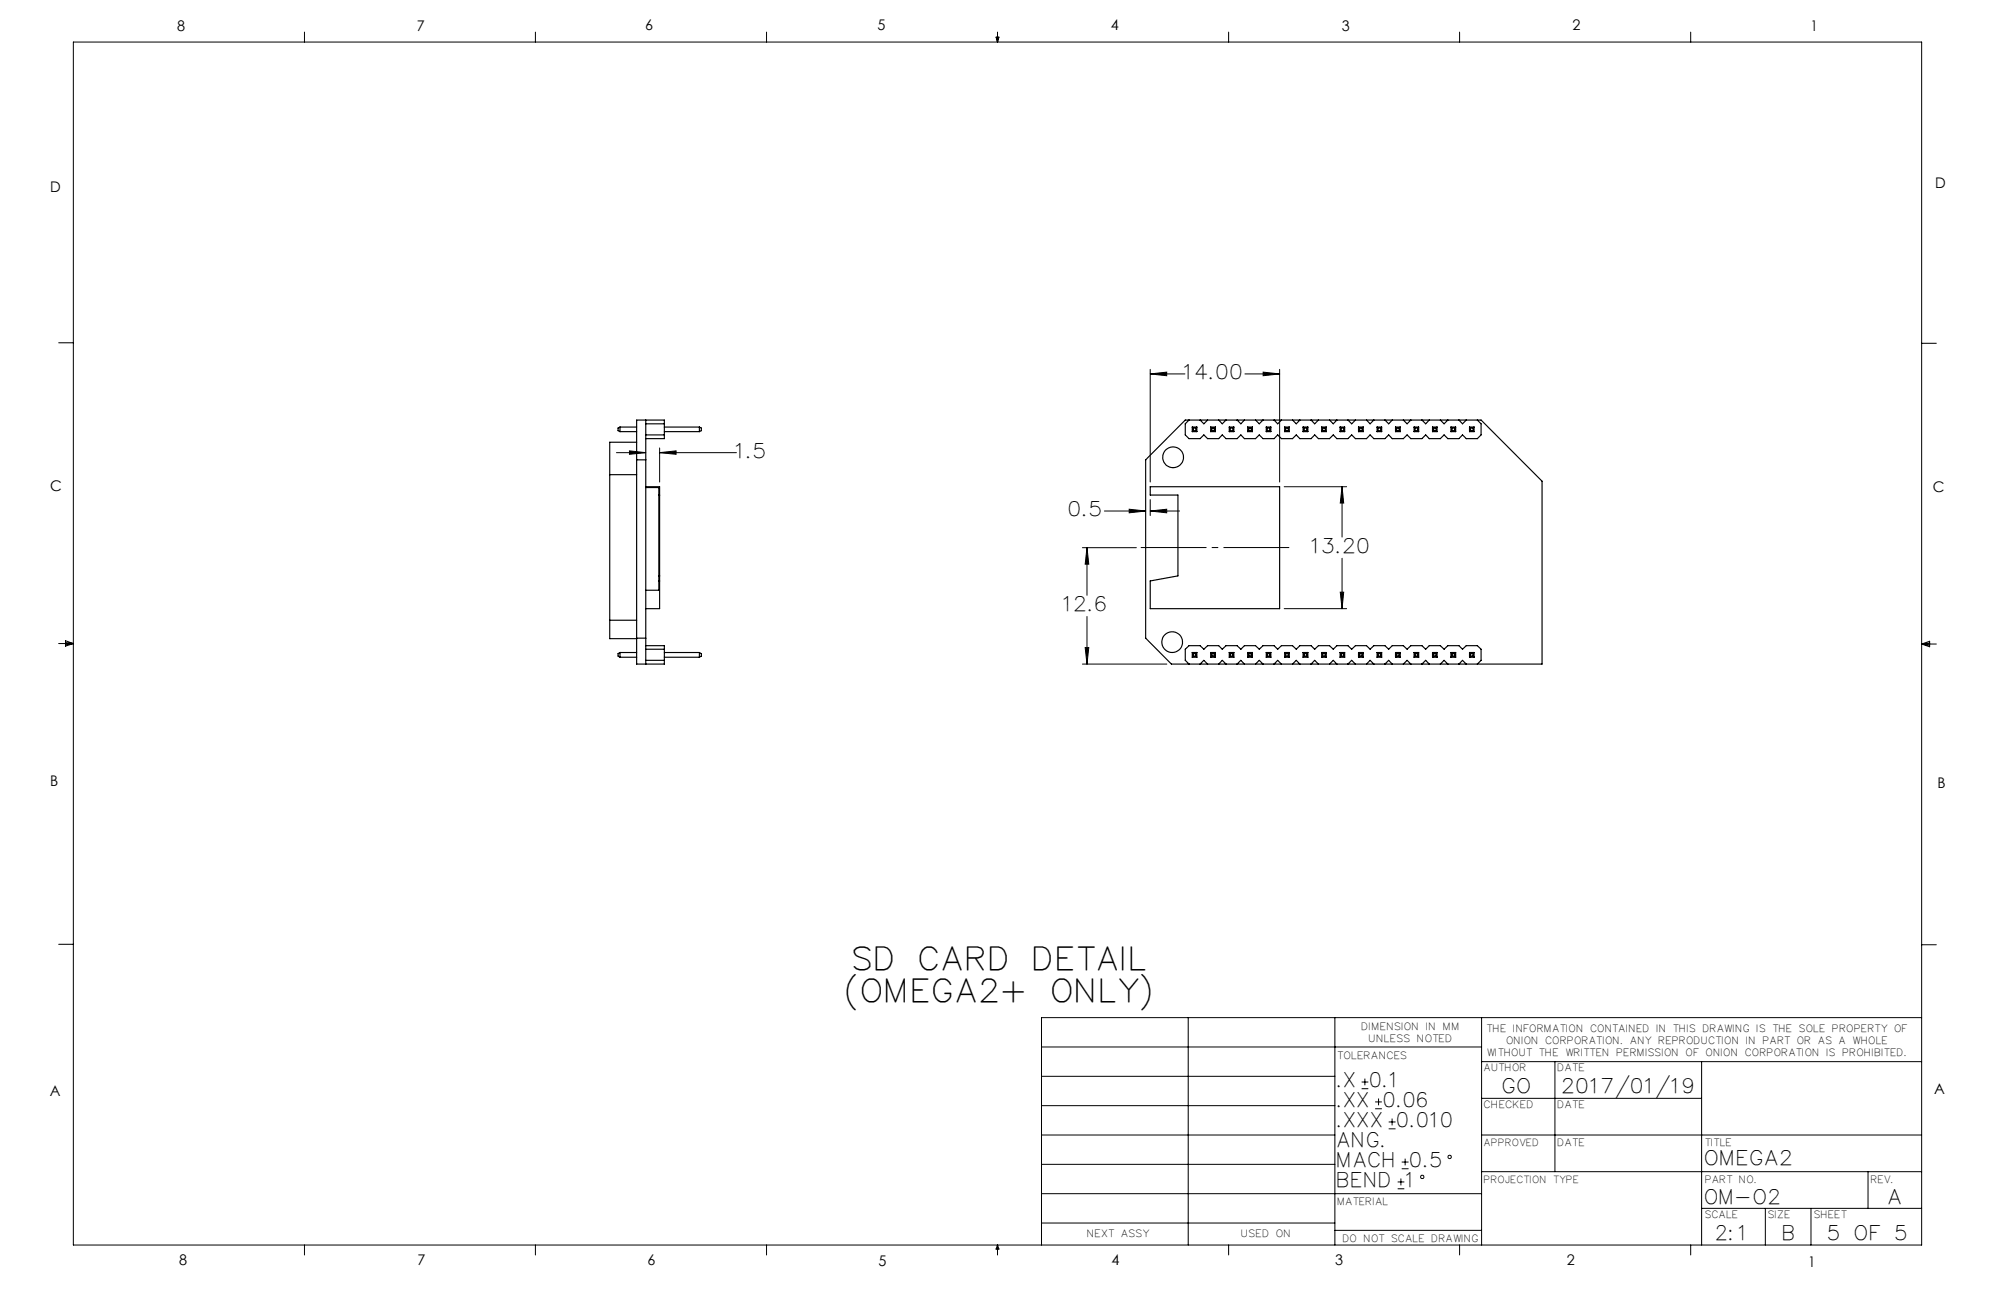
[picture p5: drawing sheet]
<svg xmlns="http://www.w3.org/2000/svg" width="432mm" height="279mm" viewBox="0 0 432 279" stroke-linecap="round" stroke-linejoin="round" font-family="sans-serif">
<g fill="none" stroke="#000" stroke-width=".22">
<path d="M15.9 9.1h400v260.4h-400zM65.9 6.9v2.2M115.9 6.9v2.2M165.9 6.9v2.2M215.6 8h.6l-.3 1.1zM215.7 8l.2 1.1M215.9 6.9v2.2M216 8l-.1 1.1M265.9 6.9v2.2M315.9 6.9v2.2M365.9 6.9v2.2M12.7 74.2h3.2"/>
<path d="M249 79.9v24.4M277 79.9v24.4M415.9 74.3h3.2M133.4 98h6.4M136.2 97.6l3.6 .4-3.6 .3zM142.8 98l3.5-.4v.7zM142.8 96.9v7.4M142.8 98h16.6M249 80.9h7.5M249 80.9l3.5-.4v.8zM269.5 80.9h7.5M273.4 80.5l3.6 .4-3.6 .4z"/>
<path d="M234.3 118.5h11.7M235.3 118.5v10.3M235.3 118.5l.4 3.6h-.8zM239 110.6h9M244.4 110.2l3.6 .4-3.6 .4zM249 108.1v3.5M249 110.6h6.3M249 110.6l3.5-.4v.8zM278 105.3h13.5M290.5 105.3v10.9M290.5 105.3l.3 3.6h-.7zM12.7 139.3h3.2"/>
<path d="M14.2 139.1l1.7 .2M14.2 138.7l1.7 .6-1.7 .5zM15.9 139.3l-1.7 .3M235.3 133.4v10.3M278 131.7h13.5M290.1 128.2h.7l-.3 3.5zM290.5 120.8v10.9M415.9 139.4h3.2M415.9 139.4l1.8-.6v1.2zM415.9 139.4l1.8 .3M417.7 139.2l-1.8 .2M234.3 143.7h18.3"/>
<path d="M234.9 140.2h.8l-.4 3.5zM12.7 204.4h3.2M415.9 204.5h3.2M225.4 226.6h95.3M225.4 239.3h63.5M225.4 232.9h63.5M257.2 220.2v49.3M288.9 220.2v49.3M294.7 235.6h1.5M294.7 234.2h1.5M295.4 233.4v1.5M297.6 240h1.5"/>
<path d="M297.6 238.5h1.5M298.4 237.7v1.5M320.7 220.2v49.3M320.7 237.7h47.6M320.7 229.8h95.2M336.5 229.8v23.8M368.3 229.8v39.7M415.9 220.2h-190.5v49.3M225.4 258.3h95.3M225.4 245.6h63.5M225.4 252h63.5M300.6 244.3h1.4"/>
<path d="M300.6 242.8h1.4M301.3 242.1v1.5M302.5 257.3h1.5M302.5 255.8h1.5M303.2 255.1v1.4M303.4 252.9h1.5M303.4 251.5h1.5M304.1 250.8v1.4M320.7 253.6h95.2M320.7 245.6h95.2M404.3 253.6v7.9M65.9 269.5v2.1"/>
<path d="M115.9 269.5v2.1M165.9 269.5v2.1M215.9 269.5v2.1M215.9 269.5l.3 .8h-.6zM225.4 264.7h63.5M265.9 269.5v2.1M288.9 266.3h31.8M315.9 269.5v2.1M365.9 269.5v2.1M368.3 261.5h47.6M382.1 261.5v8M392 261.5v8"/>
<circle cx="307.8" cy="254.7" r=".38"/>
<circle cx="313.8" cy="250.4" r=".37"/>
</g>
<path d="M247 118.5h32" fill="none" stroke="#000" stroke-width=".22" stroke-dasharray="15.2 1.3 1.3 1.3" stroke-dashoffset="1.1"/>
<path d="M235.3 118.5l.4 3.6h-.8zM234.9 140.2h.8l-.4 3.5zM290.5 105.3l.3 3.6h-.7zM290.1 128.2h.7l-.3 3.5zM249 80.9l3.5-.4v.8zM273.4 80.5l3.6 .4-3.6 .4zM249 110.6l3.5-.4v.8zM244.4 110.2l3.6 .4-3.6 .4zM142.8 98l3.5-.4v.7zM136.2 97.6l3.6 .4-3.6 .3z" fill="#000"/>
<g fill="none" stroke="#000" stroke-width=".25">
<path d="M134.2 92.4h3.6M134.2 93.4h3.6M134.2 92.4v1M134.2 92.4l-.4 .2v.6l.4 .2M137.8 99.5h2M137.8 95.7h-5.8v42.5h5.8M139.8 94.9h4v-4h-6v52.8h6v-4h-4M139.8 91.7h4M139.8 94.1h4M139.8 90.9v52.8M143.8 92.4h7.6M143.8 93.4h7.6"/>
<path d="M151.4 92.4v1M151.4 92.4l.4 .2v.6l-.4 .2M256.5 90.9h64.1l13.2 13.2v39.6h-80.3l-5.5-5.6v-38.6zM257.4 90.9l-.9 .8v2.4l.9 .8h2.4l.8-.8 .8 .8h2.4l.7-.8 .9 .8h2.4l.8-.8 .7 .8h2.4l.9-.8 .8 .8h2.4l.7-.8 .9 .8h2.4l.8-.8 .7 .8h2.5l.8-.8 .8 .8h2.4l.8-.8 .7 .8h2.4l.9-.8 .8 .8h2.4l.7-.8 .9 .8h2.4l.8-.8 .7 .8h2.4l.9-.8 .8 .8h2.4l.8-.8 .8 .8h2.3l.9-.8 .8 .8h2.4l.7-.8 .9 .8h2.4l.8-.8v-2.4l-.8-.8M258.1 92.4h.9M258.1 93.4h.9M258.1 92.4v1M258.1 92.4l.2 .2M258.3 92.6h.5M258.3 93.2h.5M258.3 92.6v.6M258.3 93.2l-.2 .2"/>
<path d="M258.8 92.6v.6M258.8 93.2l.2 .2M259 92.4l-.2 .2M259 92.4v1M259.8 90.9l.8 .8 .8-.8M262 92.4h1.1M262 93.4h1.1M262 92.4l.3 .2M262 92.4v1M262.3 92.6h.5M262.3 93.2h.5M262.3 92.6v.6"/>
<path d="M262.3 93.2l-.3 .2M262.8 92.6v.6M262.8 93.2l.3 .2M263.1 92.4l-.3 .2M263.1 92.4v1M263.8 90.9l.7 .8 .9-.8M266.1 92.4h1M266.1 93.4h1M266.1 92.4l.2 .2M266.1 92.4v1M266.3 92.6h.5M266.3 93.2h.5"/>
<path d="M266.3 93.2l-.2 .2M266.3 92.6v.6M266.8 92.6v.6M266.8 93.2l.3 .2M267.1 92.4l-.3 .2M267.1 92.4v1M267.8 90.9l.8 .8 .7-.8M270.1 92.4h1M270.1 93.4h1M270.1 92.4v1M270.1 92.4l.2 .2M270.3 92.6h.5"/>
<path d="M270.3 93.2h.5M270.3 92.6v.6M270.3 93.2l-.2 .2M270.8 92.6v.6M270.8 93.2l.3 .2M271.1 92.4l-.3 .2M271.1 92.4v1M271.7 90.9l.9 .8 .8-.8M274.1 92.4v1M274.1 92.4l.2 .2M274.1 92.4h1M274.1 93.4h1"/>
<path d="M274.3 92.6v.6M274.3 93.2l-.2 .2M274.3 92.6h.5M274.3 93.2h.5M274.8 92.6v.6M274.8 93.2l.3 .2M275.1 92.4l-.3 .2M275.1 92.4v1M275.8 90.9l.7 .8 .9-.8M278.1 92.4h.9M278.1 93.4h.9M278.1 92.4l.2 .2"/>
<path d="M278.1 92.4v1M278.3 92.6h.5M278.3 93.2h.5M278.3 93.2l-.2 .2M278.3 92.6v.6M278.8 93.2l.2 .2M278.8 92.6v.6M279 92.4l-.2 .2M279 92.4v1M279.8 90.9l.8 .8 .7-.8M282 92.4l.3 .2M282 92.4h1.1"/>
<path d="M282 93.4h1.1M282 92.4v1M282.3 92.6h.5M282.3 93.2h.5M282.3 92.6v.6M282.3 93.2l-.3 .2M282.8 92.6v.6M282.8 93.2l.3 .2M283.1 92.4l-.3 .2M283.1 92.4v1M283.8 90.9l.8 .8 .8-.8M286.1 92.4h1"/>
<path d="M286.1 93.4h1M286.1 92.4l.2 .2M286.1 92.4v1M286.3 92.6h.5M286.3 93.2h.5M286.3 92.6v.6M286.3 93.2l-.2 .2M286.8 92.6v.6M286.8 93.2l.3 .2M287.1 92.4l-.3 .2M287.1 92.4v1M287.8 90.9l.8 .8 .7-.8"/>
<path d="M290.1 92.4h.9M290.1 93.4h.9M290.1 92.4v1M290.1 92.4l.2 .2M290.3 92.6h.5M290.3 93.2h.5M290.3 93.2l-.2 .2M290.3 92.6v.6M290.8 93.2l.2 .2M290.8 92.6v.6M291 92.4l-.2 .2M291 92.4v1"/>
<path d="M291.7 90.9l.9 .8 .8-.8M294 92.4h1.1M294 93.4h1.1M294 92.4v1M294 92.4l.3 .2M294.3 92.6h.5M294.3 93.2h.5M294.3 92.6v.6M294.3 93.2l-.3 .2M294.8 92.6v.6M294.8 93.2l.3 .2M295.1 92.4l-.3 .2"/>
<path d="M295.1 92.4v1M295.8 90.9l.7 .8 .9-.8M298.1 92.4h.9M298.1 93.4h.9M298.1 92.4l.2 .2M298.1 92.4v1M298.3 92.6h.5M298.3 93.2h.5M298.3 93.2l-.2 .2M298.3 92.6v.6M298.8 92.6v.6M298.8 93.2l.2 .2"/>
<path d="M299 92.4l-.2 .2M299 92.4v1M299.8 90.9l.8 .8 .7-.8M302 92.4h1.1M302 93.4h1.1M302 92.4v1M302 92.4l.3 .2M302.3 92.6h.5M302.3 93.2h.5M302.3 92.6v.6M302.3 93.2l-.3 .2M302.8 92.6v.6"/>
<path d="M302.8 93.2l.3 .2M303.1 92.4l-.3 .2M303.1 92.4v1M303.7 90.9l.9 .8 .8-.8M306.1 92.4h1M306.1 93.4h1M306.1 92.4v1M306.1 92.4l.2 .2M306.3 92.6h.5M306.3 93.2h.5M306.3 92.6v.6M306.3 93.2l-.2 .2"/>
<path d="M306.8 92.6v.6M306.8 93.2l.3 .2M307.1 92.4l-.3 .2M307.1 92.4v1M307.8 90.9l.8 .8 .8-.8M310.1 92.4h.9M310.1 93.4h.9M310.1 92.4l.2 .2M310.1 92.4v1M310.3 92.6h.5M310.3 93.2h.5M310.3 92.6v.6"/>
<path d="M310.3 93.2l-.2 .2M310.8 92.6v.6M310.8 93.2l.2 .2M311 92.4l-.2 .2M311 92.4v1M311.7 90.9l.9 .8 .8-.8M314 92.4h1.1M314 93.4h1.1M314 92.4l.3 .2M314 92.4v1M314.3 92.6h.5M314.3 93.2h.5"/>
<path d="M314.3 92.6v.6M314.3 93.2l-.3 .2M314.8 92.6v.6M314.8 93.2l.3 .2M315.1 92.4l-.3 .2M315.1 92.4v1M315.8 90.9l.7 .8 .9-.8M318.1 92.4h1M318.1 93.4h1M318.1 92.4l.2 .2M318.1 92.4v1M318.3 92.6h.5"/>
<path d="M318.3 93.2h.5M318.3 92.6v.6M318.3 93.2l-.2 .2M318.8 92.6v.6M318.8 93.2l.3 .2M319.1 92.4l-.3 .2M319.1 92.4v1M132 102.7h5.8M139.8 105.3h3v26.4h-3M139.8 105.5h2.8v22.2h-2.8M142.6 107.1h.2M249 105.3h28v26.4h-28v-6l6-1.1v-17.5h-6z"/>
<path d="M132 134.2h5.8M137.8 138.1h2M142.6 125.7h.2M142.6 124.6h.2M134.2 142.2h3.6M134.2 141.2h3.6M134.2 141.2v1M134.2 141.2l-.4 .3v.5l.4 .2M139.8 142.9h4M139.8 140.5h4M143.8 142.2h7.6M143.8 141.2h7.6"/>
<path d="M151.4 141.2v1M151.4 141.2l.4 .3v.5l-.4 .2M257.4 143.7l-.9-.8v-2.4l.9-.8h2.4l.8 .8 .8-.8h2.4l.7 .8 .9-.8h2.4l.8 .8 .7-.8h2.4l.9 .8 .8-.8h2.4l.7 .8 .9-.8h2.4l.8 .8 .7-.8h2.5l.8 .8 .8-.8h2.4l.8 .8 .7-.8h2.4l.9 .8 .8-.8h2.4l.7 .8 .9-.8h2.4l.8 .8 .7-.8h2.4l.9 .8 .8-.8h2.4l.8 .8 .8-.8h2.3l.9 .8 .8-.8h2.4l.7 .8 .9-.8h2.4l.8 .8v2.4l-.8 .8M258.1 141.2v1M258.1 142.2h.9M258.1 141.2h.9M258.1 141.2l.2 .3M258.3 141.5v.5M258.3 142h.5M258.3 141.5h.5M258.3 142l-.2 .2M258.8 141.5v.5"/>
<path d="M258.8 142l.2 .2M259 141.2v1M259 141.2l-.2 .3M259.8 143.7l.8-.8 .8 .8M262 141.2v1M262 142.2h1.1M262 141.2h1.1M262 141.2l.3 .3M262.3 141.5v.5M262.3 142h.5M262.3 141.5h.5M262.3 142l-.3 .2"/>
<path d="M262.8 141.5v.5M262.8 142l.3 .2M263.1 141.2v1M263.1 141.2l-.3 .3M263.8 143.7l.7-.8 .9 .8M266.1 141.2v1M266.1 142.2h1M266.1 141.2h1M266.1 141.2l.2 .3M266.3 141.5v.5M266.3 142h.5M266.3 141.5h.5"/>
<path d="M266.3 142l-.2 .2M266.8 141.5v.5M266.8 142l.3 .2M267.1 141.2v1M267.1 141.2l-.3 .3M267.8 143.7l.8-.8 .7 .8M270.1 141.2v1M270.1 142.2h1M270.1 141.2h1M270.1 141.2l.2 .3M270.3 141.5v.5M270.3 142h.5"/>
<path d="M270.3 141.5h.5M270.3 142l-.2 .2M270.8 141.5v.5M270.8 142l.3 .2M271.1 141.2v1M271.1 141.2l-.3 .3M271.7 143.7l.9-.8 .8 .8M274.1 141.2v1M274.1 142.2h1M274.1 141.2h1M274.1 141.2l.2 .3M274.3 141.5v.5"/>
<path d="M274.3 142h.5M274.3 141.5h.5M274.3 142l-.2 .2M274.8 141.5v.5M274.8 142l.3 .2M275.1 141.2v1M275.1 141.2l-.3 .3M275.8 143.7l.7-.8 .9 .8M278.1 141.2v1M278.1 142.2h.9M278.1 141.2h.9M278.1 141.2l.2 .3"/>
<path d="M278.3 141.5v.5M278.3 142h.5M278.3 141.5h.5M278.3 142l-.2 .2M278.8 141.5v.5M278.8 142l.2 .2M279 141.2v1M279 141.2l-.2 .3M279.8 143.7l.8-.8 .7 .8M282 141.2v1M282 142.2h1.1M282 141.2h1.1"/>
<path d="M282 141.2l.3 .3M282.3 141.5v.5M282.3 142h.5M282.3 141.5h.5M282.3 142l-.3 .2M282.8 141.5v.5M282.8 142l.3 .2M283.1 141.2v1M283.1 141.2l-.3 .3M283.8 143.7l.8-.8 .8 .8M286.1 141.2v1M286.1 142.2h1"/>
<path d="M286.1 141.2l.2 .3M286.1 141.2h1M286.3 141.5v.5M286.3 142h.5M286.3 141.5h.5M286.3 142l-.2 .2M286.8 141.5v.5M286.8 142l.3 .2M287.1 141.2v1M287.1 141.2l-.3 .3M287.8 143.7l.8-.8 .7 .8M290.1 141.2v1"/>
<path d="M290.1 142.2h.9M290.1 141.2h.9M290.1 141.2l.2 .3M290.3 141.5v.5M290.3 142h.5M290.3 141.5h.5M290.3 142l-.2 .2M290.8 141.5v.5M290.8 142l.2 .2M291 141.2v1M291 141.2l-.2 .3M291.7 143.7l.9-.8 .8 .8"/>
<path d="M294 141.2v1M294 142.2h1.1M294 141.2h1.1M294 141.2l.3 .3M294.3 141.5v.5M294.3 142h.5M294.3 141.5h.5M294.3 142l-.3 .2M294.8 141.5v.5M294.8 142l.3 .2M295.1 141.2v1M295.1 141.2l-.3 .3"/>
<path d="M295.8 143.7l.7-.8 .9 .8M298.1 141.2v1M298.1 142.2h.9M298.1 141.2h.9M298.1 141.2l.2 .3M298.3 141.5v.5M298.3 142h.5M298.3 141.5h.5M298.3 142l-.2 .2M298.8 141.5v.5M298.8 142l.2 .2M299 141.2v1"/>
<path d="M299 141.2l-.2 .3M299.8 143.7l.8-.8 .7 .8M302 141.2v1M302 142.2h1.1M302 141.2h1.1M302 141.2l.3 .3M302.3 141.5v.5M302.3 142h.5M302.3 141.5h.5M302.3 142l-.3 .2M302.8 141.5v.5M302.8 142l.3 .2"/>
<path d="M303.1 141.2v1M303.1 141.2l-.3 .3M303.7 143.7l.9-.8 .8 .8M306.1 141.2v1M306.1 142.2h1M306.1 141.2h1M306.1 141.2l.2 .3M306.3 141.5v.5M306.3 142h.5M306.3 141.5h.5M306.3 142l-.2 .2M306.8 141.5v.5"/>
<path d="M306.8 142l.3 .2M307.1 141.2v1M307.1 141.2l-.3 .3M307.8 143.7l.8-.8 .8 .8M310.1 141.2v1M310.1 142.2h.9M310.1 141.2h.9M310.1 141.2l.2 .3M310.3 141.5v.5M310.3 142h.5M310.3 141.5h.5M310.3 142l-.2 .2"/>
<path d="M310.8 141.5v.5M310.8 142l.2 .2M311 141.2v1M311 141.2l-.2 .3M311.7 143.7l.9-.8 .8 .8M314 141.2v1M314 142.2h1.1M314 141.2h1.1M314 141.2l.3 .3M314.3 141.5v.5M314.3 142h.5M314.3 141.5h.5"/>
<path d="M314.3 142l-.3 .2M314.8 141.5v.5M314.8 142l.3 .2M315.1 141.2v1M315.1 141.2l-.3 .3M315.8 143.7l.7-.8 .9 .8M318.1 141.2v1M318.1 142.2h1M318.1 141.2h1M318.1 141.2l.2 .3M318.3 141.5v.5M318.3 142h.5"/>
<path d="M318.3 141.5h.5M318.3 142l-.2 .2M318.8 141.5v.5M318.8 142l.3 .2M319.1 141.2v1M319.1 141.2l-.3 .3"/>
<circle cx="253.9" cy="99" r="2.25"/>
<circle cx="253.7" cy="139" r="2.25"/>
</g>
<g font-size="6.8">
<text x="185" y="210">SD CARD DETAIL</text>
<text x="183.4" y="216.8">(OMEGA2+ ONLY)</text>
</g>
<g font-size="4.3">
<text x="256.5" y="82">14.00</text>
<text x="159.4" y="99.1">1.5</text>
<text x="231.5" y="111.7">0.5</text>
<text x="284" y="119.6">13.20</text>
<text x="230.3" y="132.2">12.6</text>
<text x="289.6" y="235.3">.X 0.1</text>
<text x="289.6" y="239.6">.XX 0.06</text>
<text x="325.4" y="236.5">GO</text>
<text x="338.4" y="236.5">2017/01/19</text>
<text x="289.6" y="243.9">.XXX 0.010</text>
<text x="289.6" y="248.3">ANG.</text>
<text x="289.6" y="252.6">MACH 0.5</text>
<text x="289.6" y="256.9">BEND 1</text>
<text x="369.2" y="252.2">OMEGA2</text>
<text x="369.2" y="260.6">OM-O2</text>
<text x="408.9" y="260.6">A</text>
<text x="371.6" y="268.4">2:1</text>
<text x="386.1" y="268.4">B</text>
<text x="395.9" y="268.4">5 OF 5</text>
</g>
<g font-size="3.2">
<text x="38.3" y="6.7">8</text>
<text x="90.2" y="6.7">7</text>
<text x="139.7" y="6.5">6</text>
<text x="190" y="6.5">5</text>
<text x="240.4" y="6.5">4</text>
<text x="290.4" y="6.7">3</text>
<text x="340.4" y="6.5">2</text>
<text x="391.9" y="6.7">1</text>
<text x="10.9" y="41.6">D</text>
<text x="418.9" y="40.7">D</text>
<text x="10.9" y="106.3">C</text>
<text x="418.4" y="106.4">C</text>
<text x="10.8" y="170.2">B</text>
<text x="419.4" y="170.6">B</text>
<text x="10.8" y="237.2">A</text>
<text x="418.6" y="236.8">A</text>
<text x="38.8" y="273.8">8</text>
<text x="90.4" y="273.8">7</text>
<text x="140.2" y="273.8">6</text>
<text x="190.1" y="273.9">5</text>
<text x="240.5" y="273.8">4</text>
<text x="289" y="273.9">3</text>
<text x="339.1" y="273.8">2</text>
<text x="391.4" y="274.1">1</text>
</g>
<g font-size="2.2">
<text x="294.9" y="222.9">DIMENSION IN MM</text>
<text x="296.4" y="225.5">UNLESS NOTED</text>
<text x="321.9" y="223.3">THE INFORMATION CONTAINED IN THIS DRAWING IS THE SOLE PROPERTY OF</text>
<text x="326.2" y="225.9">ONION CORPORATION. ANY REPRODUCTION IN PART OR AS A WHOLE</text>
<text x="289.6" y="229.2">TOLERANCES</text>
<text x="321.3" y="231.9">AUTHOR</text>
<text x="322" y="228.4">WITHOUT THE WRITTEN PERMISSION OF ONION CORPORATION IS PROHIBITED.</text>
<text x="337.3" y="231.9">DATE</text>
<text x="321.3" y="239.8">CHECKED</text>
<text x="337.3" y="239.8">DATE</text>
<text x="337.3" y="247.9">DATE</text>
<text x="369.2" y="247.9">TITLE</text>
<text x="369.2" y="256">PART NO.</text>
<text x="405.1" y="256">REV.</text>
<text x="289.6" y="260.8">MATERIAL</text>
<text x="369.2" y="263.7">SCALE</text>
<text x="382.8" y="263.7">SIZE</text>
<text x="392.8" y="263.7">SHEET</text>
<text x="235.4" y="267.7">NEXT ASSY</text>
<text x="268.8" y="267.7">USED ON</text>
<text x="290.8" y="268.8">DO NOT SCALE DRAWING</text>
</g>
<g font-size="2.1">
<text x="321.3" y="247.9">APPROVED</text>
<text x="321.3" y="256">PROJECTION TYPE</text>
</g>
</svg>
